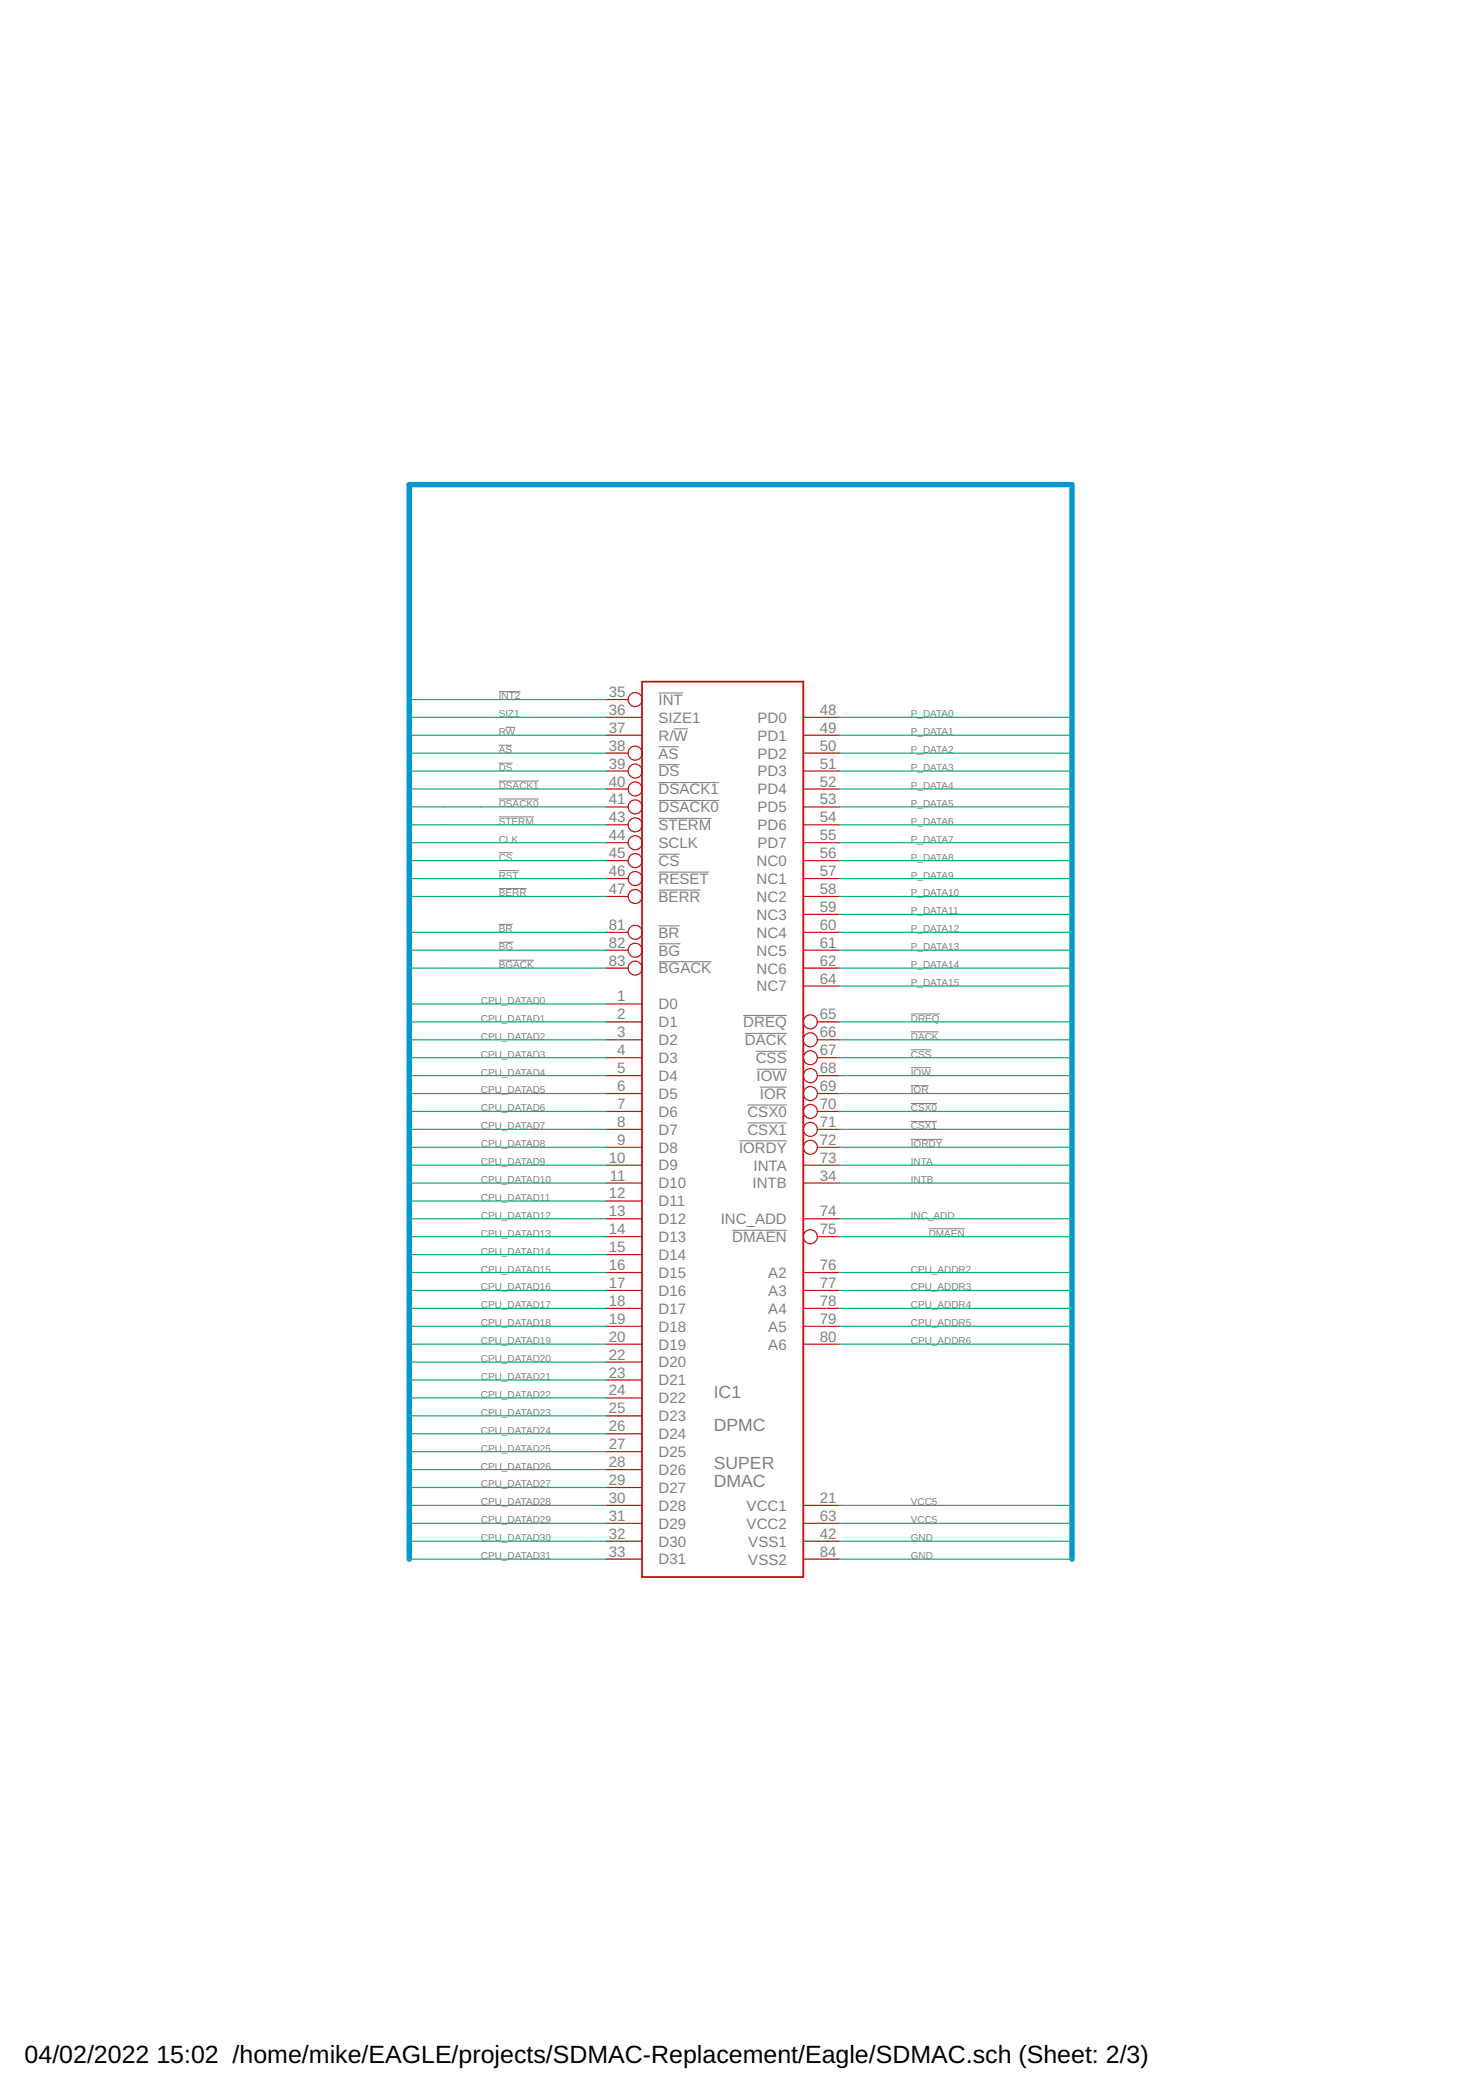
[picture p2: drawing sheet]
<svg xmlns="http://www.w3.org/2000/svg" width="210mm" height="297mm" viewBox="0 0 210 297" stroke-linecap="round" stroke-linejoin="round" font-family="sans-serif">
<g fill="none" stroke="#808080" stroke-width=".15">
<path d="M93.3 98.3h3.5M93.3 105.9h2.9M93.3 108.4h3M93.3 111h8.6M93.3 113.5h8.6M93.3 116h7.5M95.5 103.3h2M93.3 121.1h3M93.3 123.7h7.2M93.3 126.2h6M93.3 131.3h3M93.3 133.8h3.1"/>
<path d="M93.3 136.4h7.5M105.3 144h6.2M105.6 146.5h5.9M105.9 156.7h5.6M105.9 159.2h5.6M107.1 149.1h4.4M107.3 151.6h4.2M107.7 154.1h3.8M103.8 174.4h7.7M104.8 161.8h6.7"/>
</g>
<g fill="none" stroke="#808080" stroke-width=".14">
<path d="M70.7 98.1h3.1M70.7 108.2h2M70.7 105.7h1.9M70.7 110.7h5.7M70.7 113.3h5.7M70.7 115.8h4.9M71.7 103.1h1.3M70.7 123.4h2.8M70.7 120.9h2M70.7 126h3.9M70.7 131.1h2M70.7 133.6h2"/>
<path d="M70.7 136.1h5M129.1 143.8h4.1M129.1 146.3h3.9M129.1 148.8h2.9M129.1 151.4h2.8M129.1 153.9h2.5M129.1 156.5h3.7M129.1 159h3.7M129.1 161.5h4.5M131.6 174.2h5.2"/>
</g>
<g fill="none" stroke="#c90d0c" stroke-width=".17">
<path d="M85.9 99.2h3.1M85.9 101.7h5.1M85.9 104.2h5.1M85.9 106.8h3.1M85.9 109.3h3.1M85.9 111.9h3.1M85.9 114.4h3.1M85.9 116.9h3.1M85.9 119.5h3.1M113.9 101.7h5M113.9 104.2h5M113.9 106.8h5"/>
<path d="M113.9 109.3h5M113.9 111.9h5M113.9 114.4h5M113.9 116.9h5M113.9 119.5h5M85.9 122h3.1M85.9 124.6h3.1M85.9 127.1h3.1M85.9 132.2h3.1M85.9 134.7h3.1M85.9 137.3h3.1M113.9 122h5"/>
<path d="M113.9 124.6h5M113.9 127.1h5M113.9 132.2h5M113.9 134.7h5M113.9 137.3h5M113.9 129.6h5M113.9 139.8h5M85.9 142.3h5.1M85.9 144.9h5.1M85.9 147.4h5.1M85.9 150h5.1M85.9 152.5h5.1"/>
<path d="M85.9 155h5.1M85.9 157.6h5.1M115.8 144.9h3.1M115.8 147.4h3.1M115.8 150h3.1M115.8 152.5h3.1M115.8 155h3.1M115.8 157.6h3.1M85.9 160.1h5.1M85.9 162.7h5.1M85.9 165.2h5.1M85.9 167.7h5.1"/>
<path d="M85.9 170.3h5.1M85.9 172.8h5.1M85.9 175.3h5.1M85.9 177.9h5.1M113.9 165.2h5M113.9 167.7h5M113.9 172.8h5M115.8 160.1h3.1M115.8 162.7h3.1M115.8 175.3h3.1M85.9 180.4h5.1M85.9 183h5.1"/>
<path d="M85.9 185.5h5.1M85.9 188h5.1M85.9 190.6h5.1M85.9 193.1h5.1M85.9 195.7h5.1M85.9 198.2h5.1M113.9 180.4h5M113.9 183h5M113.9 185.5h5M113.9 188h5M113.9 190.6h5M85.9 200.7h5.1"/>
<path d="M85.9 203.3h5.1M85.9 205.8h5.1M85.9 208.4h5.1M85.9 210.9h5.1M85.9 213.4h5.1M85.9 216h5.1M85.9 218.5h5.1M113.9 213.4h5M113.9 216h5M113.9 218.5h5M85.9 221.1h5.1M113.9 221.1h5"/>
<circle cx="90" cy="99.2" r=".99"/>
<circle cx="90" cy="119.5" r=".99"/>
<circle cx="90" cy="109.3" r=".99"/>
<circle cx="90" cy="111.9" r=".99"/>
<circle cx="90" cy="114.4" r=".99"/>
<circle cx="90" cy="106.8" r=".99"/>
<circle cx="90" cy="116.9" r=".99"/>
<circle cx="90" cy="122" r=".99"/>
<circle cx="90" cy="132.2" r=".99"/>
<circle cx="90" cy="134.7" r=".99"/>
<circle cx="90" cy="127.1" r=".99"/>
<circle cx="90" cy="124.6" r=".99"/>
<circle cx="90" cy="137.3" r=".99"/>
<circle cx="114.9" cy="150" r=".99"/>
<circle cx="114.9" cy="144.9" r=".99"/>
<circle cx="114.9" cy="155" r=".99"/>
<circle cx="114.9" cy="147.4" r=".99"/>
<circle cx="114.9" cy="152.5" r=".99"/>
<circle cx="114.9" cy="157.6" r=".99"/>
<circle cx="114.9" cy="162.7" r=".99"/>
<circle cx="114.9" cy="160.1" r=".99"/>
<circle cx="114.9" cy="175.3" r=".99"/>
</g>
<path d="M91 96.6h22.9v127h-22.9z" fill="none" stroke="#c90d0c" stroke-width=".25"/>
<path d="M58 221.1v-152.4h93.9v152.4" fill="none" stroke="#0696d7" stroke-width=".76"/>
<g fill="none" stroke="#0dab76" stroke-width=".17">
<path d="M58 99.2h27.9M58 101.7h27.9M58 104.2h27.9M58 106.8h27.9M58 109.3h27.9M58 111.9h27.9M58 114.4h27.9M58 116.9h27.9M58 119.5h27.9M118.9 101.7h33M118.9 104.2h33M118.9 106.8h33"/>
<path d="M118.9 109.3h33M118.9 111.9h33M118.9 114.4h33M118.9 116.9h33M118.9 119.5h33M58 122h27.9M58 124.6h27.9M58 127.1h27.9M58 132.2h27.9M58 134.7h27.9M58 137.3h27.9M118.9 122h33"/>
<path d="M118.9 124.6h33M118.9 127.1h33M118.9 129.6h33M118.9 132.2h33M118.9 134.7h33M118.9 137.3h33M118.9 139.8h33M58 142.3h27.9M58 144.9h27.9M58 147.4h27.9M58 150h27.9M58 152.5h27.9"/>
<path d="M58 155h27.9M58 157.6h27.9M118.9 144.9h33M118.9 147.4h33M118.9 150h33M118.9 152.5h33M118.9 155h33M118.9 157.6h33M58 160.1h27.9M58 162.7h27.9M58 165.2h27.9M58 167.7h27.9"/>
<path d="M58 170.3h27.9M58 172.8h27.9M58 175.3h27.9M58 177.9h27.9M118.9 160.1h33M118.9 162.7h33M118.9 165.2h33M118.9 167.7h33M118.9 172.8h33M118.9 175.3h33M58 180.4h27.9M58 183h27.9"/>
<path d="M58 185.5h27.9M58 188h27.9M58 190.6h27.9M58 193.1h27.9M58 195.7h27.9M58 198.2h27.9M118.9 180.4h33M118.9 183h33M118.9 185.5h33M118.9 188h33M118.9 190.6h33M58 213.4h27.9"/>
<path d="M58 216h27.9M58 218.5h27.9M58 200.7h27.9M58 203.3h27.9M58 205.8h27.9M58 208.4h27.9M58 210.9h27.9M118.9 213.4h33M118.9 216h33M118.9 218.5h33M58 221.1h27.9M118.9 221.1h33"/>
</g>
<g font-size="3.5">
<text x="3.5" y="292.5">04/02/2022</text>
<text x="22.2" y="292.5">15:02 /home/mike/EAGLE/projects/SDMAC-Replacement/Eagle/SDMAC.sch (Sheet: 2/3)</text>
</g>
<g font-size="2.5" fill="#808080">
<text x="101.2" y="202.9">DPMC</text>
<text x="101.2" y="198.2">IC1</text>
<text x="101.2" y="208.2">SUPER</text>
<text x="101.2" y="210.9">DMAC</text>
</g>
<g font-size="2.1" fill="#808080">
<text x="86.3" y="98.8">35</text>
<text x="86.3" y="101.4">36</text>
<text x="93.3" y="99.9">INT</text>
<text x="116.2" y="101.4">48</text>
<text x="86.3" y="103.9">37</text>
<text x="86.3" y="106.4">38</text>
<text x="93.3" y="102.5">SIZE1</text>
<text x="93.3" y="105">R/W</text>
<text x="93.3" y="107.6">AS</text>
<text x="107.4" y="102.5">PD0</text>
<text x="107.4" y="105">PD1</text>
<text x="107.4" y="107.6">PD2</text>
<text x="116.2" y="103.9">49</text>
<text x="116.2" y="106.4">50</text>
<text x="86.3" y="109">39</text>
<text x="86.3" y="111.5">40</text>
<text x="93.3" y="110.1">DS</text>
<text x="93.3" y="112.6">DSACK1</text>
<text x="107.4" y="110.1">PD3</text>
<text x="107.4" y="112.6">PD4</text>
<text x="116.2" y="109">51</text>
<text x="116.2" y="111.5">52</text>
<text x="86.3" y="114.1">41</text>
<text x="86.3" y="116.6">43</text>
<text x="86.3" y="119.1">44</text>
<text x="93.3" y="115.2">DSACK0</text>
<text x="93.3" y="117.7">STERM</text>
<text x="107.4" y="115.2">PD5</text>
<text x="107.4" y="117.7">PD6</text>
<text x="116.2" y="114.1">53</text>
<text x="116.2" y="116.6">54</text>
<text x="116.2" y="119.1">55</text>
<text x="86.3" y="121.7">45</text>
<text x="86.3" y="124.2">46</text>
<text x="93.3" y="120.3">SCLK</text>
<text x="93.3" y="122.8">CS</text>
<text x="93.3" y="125.3">RESET</text>
<text x="107.2" y="122.8">NC0</text>
<text x="107.2" y="125.3">NC1</text>
<text x="107.4" y="120.3">PD7</text>
<text x="116.2" y="121.7">56</text>
<text x="116.2" y="124.2">57</text>
<text x="86.3" y="126.8">47</text>
<text x="86.3" y="131.8">81</text>
<text x="93.3" y="127.9">BERR</text>
<text x="107.2" y="127.9">NC2</text>
<text x="107.2" y="130.4">NC3</text>
<text x="116.2" y="126.8">58</text>
<text x="116.2" y="129.3">59</text>
<text x="116.2" y="131.8">60</text>
<text x="86.3" y="134.4">82</text>
<text x="86.3" y="136.9">83</text>
<text x="93.3" y="132.9">BR</text>
<text x="93.3" y="135.5">BG</text>
<text x="107.2" y="132.9">NC4</text>
<text x="107.2" y="135.5">NC5</text>
<text x="116.2" y="134.4">61</text>
<text x="116.2" y="136.9">62</text>
<text x="87.5" y="142">1</text>
<text x="93.3" y="138">BGACK</text>
<text x="93.3" y="143.1">D0</text>
<text x="107.2" y="138">NC6</text>
<text x="107.2" y="140.6">NC7</text>
<text x="116.2" y="139.4">64</text>
<text x="87.5" y="144.5">2</text>
<text x="87.5" y="147.1">3</text>
<text x="87.5" y="149.6">4</text>
<text x="93.3" y="145.6">D1</text>
<text x="93.3" y="148.2">D2</text>
<text x="105.3" y="145.6">DREQ</text>
<text x="105.6" y="148.2">DACK</text>
<text x="116.2" y="144.5">65</text>
<text x="116.2" y="147.1">66</text>
<text x="116.2" y="149.6">67</text>
<text x="87.5" y="152.1">5</text>
<text x="87.5" y="154.7">6</text>
<text x="93.3" y="150.7">D3</text>
<text x="93.3" y="153.3">D4</text>
<text x="93.3" y="155.8">D5</text>
<text x="107.1" y="150.7">CSS</text>
<text x="107.2" y="153.3">IOW</text>
<text x="107.7" y="155.8">IOR</text>
<text x="116.2" y="152.1">68</text>
<text x="116.2" y="154.7">69</text>
<text x="87.5" y="157.2">7</text>
<text x="87.5" y="159.8">8</text>
<text x="93.3" y="158.3">D6</text>
<text x="93.3" y="160.9">D7</text>
<text x="105.9" y="158.3">CSX0</text>
<text x="105.9" y="160.9">CSX1</text>
<text x="116.2" y="157.2">70</text>
<text x="116.2" y="159.8">71</text>
<text x="86.3" y="164.8">10</text>
<text x="86.4" y="167.4">11</text>
<text x="87.5" y="162.3">9</text>
<text x="93.3" y="163.4">D8</text>
<text x="93.3" y="166">D9</text>
<text x="104.7" y="163.4">IORDY</text>
<text x="106.8" y="166">INTA</text>
<text x="116.2" y="162.3">72</text>
<text x="116.2" y="164.8">73</text>
<text x="116.2" y="167.4">34</text>
<text x="86.3" y="169.9">12</text>
<text x="86.3" y="172.5">13</text>
<text x="93.3" y="168.5">D10</text>
<text x="93.3" y="171">D11</text>
<text x="93.3" y="173.6">D12</text>
<text x="102.1" y="173.6">INC_ADD</text>
<text x="106.6" y="168.5">INTB</text>
<text x="116.2" y="172.5">74</text>
<text x="86.3" y="175">14</text>
<text x="86.3" y="177.5">15</text>
<text x="93.3" y="176.1">D13</text>
<text x="93.3" y="178.7">D14</text>
<text x="103.8" y="176.1">DMAEN</text>
<text x="116.2" y="175">75</text>
<text x="86.3" y="180.1">16</text>
<text x="86.3" y="182.6">17</text>
<text x="86.3" y="185.2">18</text>
<text x="93.3" y="181.2">D15</text>
<text x="93.3" y="183.7">D16</text>
<text x="108.9" y="181.2">A2</text>
<text x="108.9" y="183.7">A3</text>
<text x="116.2" y="180.1">76</text>
<text x="116.2" y="182.6">77</text>
<text x="116.2" y="185.2">78</text>
<text x="86.3" y="187.7">19</text>
<text x="86.3" y="190.2">20</text>
<text x="93.3" y="186.3">D17</text>
<text x="93.3" y="188.8">D18</text>
<text x="93.3" y="191.4">D19</text>
<text x="108.9" y="186.3">A4</text>
<text x="108.9" y="188.8">A5</text>
<text x="108.9" y="191.4">A6</text>
<text x="116.2" y="187.7">79</text>
<text x="116.2" y="190.2">80</text>
<text x="86.3" y="192.8">22</text>
<text x="86.3" y="195.3">23</text>
<text x="86.3" y="197.9">24</text>
<text x="93.3" y="193.9">D20</text>
<text x="93.3" y="196.4">D21</text>
<text x="86.3" y="200.4">25</text>
<text x="86.3" y="202.9">26</text>
<text x="93.3" y="199">D22</text>
<text x="93.3" y="201.5">D23</text>
<text x="86.3" y="205.5">27</text>
<text x="86.3" y="208">28</text>
<text x="93.3" y="204">D24</text>
<text x="93.3" y="206.6">D25</text>
<text x="93.3" y="209.1">D26</text>
<text x="86.3" y="210.5">29</text>
<text x="86.3" y="213.1">30</text>
<text x="86.3" y="215.6">31</text>
<text x="93.3" y="211.7">D27</text>
<text x="93.3" y="214.2">D28</text>
<text x="105.8" y="214.2">VCC1</text>
<text x="116.2" y="213.1">21</text>
<text x="116.2" y="215.6">63</text>
<text x="86.3" y="218.2">32</text>
<text x="86.3" y="220.7">33</text>
<text x="93.3" y="216.7">D29</text>
<text x="93.3" y="219.3">D30</text>
<text x="93.3" y="221.8">D31</text>
<text x="105.8" y="216.7">VCC2</text>
<text x="106.1" y="219.3">VSS1</text>
<text x="106.1" y="221.8">VSS2</text>
<text x="116.2" y="218.2">42</text>
<text x="116.2" y="220.7">84</text>
</g>
<g font-size="1.4" fill="#808080">
<text x="70.7" y="101.7">SIZ1</text>
<text x="70.7" y="99.2">INT2</text>
<text x="129.1" y="101.7">P_DATA0</text>
<text x="70.7" y="106.8">AS</text>
<text x="70.7" y="104.3">RW</text>
<text x="129.1" y="104.3">P_DATA1</text>
<text x="129.1" y="106.8">P_DATA2</text>
<text x="70.7" y="109.3">DS</text>
<text x="70.7" y="111.9">DSACK1</text>
<text x="129.1" y="109.3">P_DATA3</text>
<text x="129.1" y="111.9">P_DATA4</text>
<text x="70.7" y="119.5">CLK</text>
<text x="70.7" y="114.4">DSACK0</text>
<text x="70.7" y="117">STERM</text>
<text x="129.1" y="114.4">P_DATA5</text>
<text x="129.1" y="117">P_DATA6</text>
<text x="129.1" y="119.5">P_DATA7</text>
<text x="70.7" y="124.6">RST</text>
<text x="70.7" y="122">CS</text>
<text x="129.1" y="122">P_DATA8</text>
<text x="129.1" y="124.6">P_DATA9</text>
<text x="70.7" y="127.1">BERR</text>
<text x="129.1" y="127.1">P_DATA10</text>
<text x="129.1" y="129.6">P_DATA11</text>
<text x="70.7" y="132.2">BR</text>
<text x="70.7" y="134.7">BG</text>
<text x="70.7" y="137.3">BGACK</text>
<text x="129.1" y="132.2">P_DATA12</text>
<text x="129.1" y="134.7">P_DATA13</text>
<text x="129.1" y="137.3">P_DATA14</text>
<text x="68.2" y="142.3">CPU_DATAD0</text>
<text x="129.1" y="139.8">P_DATA15</text>
<text x="68.2" y="144.9">CPU_DATAD1</text>
<text x="68.2" y="147.4">CPU_DATAD2</text>
<text x="68.2" y="150">CPU_DATAD3</text>
<text x="129.1" y="144.9">DREQ</text>
<text x="129.1" y="147.4">DACK</text>
<text x="129.1" y="150">CSS</text>
<text x="68.2" y="152.5">CPU_DATAD4</text>
<text x="68.2" y="155">CPU_DATAD5</text>
<text x="129.1" y="152.5">IOW</text>
<text x="129.1" y="155">IOR</text>
<text x="68.2" y="157.6">CPU_DATAD6</text>
<text x="68.2" y="160.1">CPU_DATAD7</text>
<text x="129.1" y="157.6">CSX0</text>
<text x="129.1" y="160.1">CSX1</text>
<text x="68.2" y="162.7">CPU_DATAD8</text>
<text x="68.2" y="165.2">CPU_DATAD9</text>
<text x="68.2" y="167.7">CPU_DATAD10</text>
<text x="129.1" y="162.7">IORDY</text>
<text x="129.1" y="165.2">INTA</text>
<text x="129.1" y="167.7">INTB</text>
<text x="68.2" y="170.3">CPU_DATAD11</text>
<text x="68.2" y="172.8">CPU_DATAD12</text>
<text x="129.1" y="172.8">INC_ADD</text>
<text x="68.2" y="175.4">CPU_DATAD13</text>
<text x="68.2" y="177.9">CPU_DATAD14</text>
<text x="131.6" y="175.4">DMAEN</text>
<text x="68.2" y="180.4">CPU_DATAD15</text>
<text x="68.2" y="183">CPU_DATAD16</text>
<text x="68.2" y="185.5">CPU_DATAD17</text>
<text x="129.1" y="180.4">CPU_ADDR2</text>
<text x="129.1" y="183">CPU_ADDR3</text>
<text x="129.1" y="185.5">CPU_ADDR4</text>
<text x="68.2" y="188">CPU_DATAD18</text>
<text x="68.2" y="190.6">CPU_DATAD19</text>
<text x="129.1" y="188">CPU_ADDR5</text>
<text x="129.1" y="190.6">CPU_ADDR6</text>
<text x="68.2" y="193.1">CPU_DATAD20</text>
<text x="68.2" y="195.7">CPU_DATAD21</text>
<text x="68.2" y="198.2">CPU_DATAD22</text>
<text x="68.2" y="200.7">CPU_DATAD23</text>
<text x="68.2" y="203.3">CPU_DATAD24</text>
<text x="68.2" y="205.8">CPU_DATAD25</text>
<text x="68.2" y="208.4">CPU_DATAD26</text>
<text x="68.2" y="210.9">CPU_DATAD27</text>
<text x="68.2" y="213.4">CPU_DATAD28</text>
<text x="68.2" y="216">CPU_DATAD29</text>
<text x="129.1" y="213.4">VCC5</text>
<text x="129.1" y="216">VCC5</text>
<text x="68.2" y="218.5">CPU_DATAD30</text>
<text x="68.2" y="221.1">CPU_DATAD31</text>
<text x="129.1" y="218.5">GND</text>
<text x="129.1" y="221.1">GND</text>
</g>
</svg>
